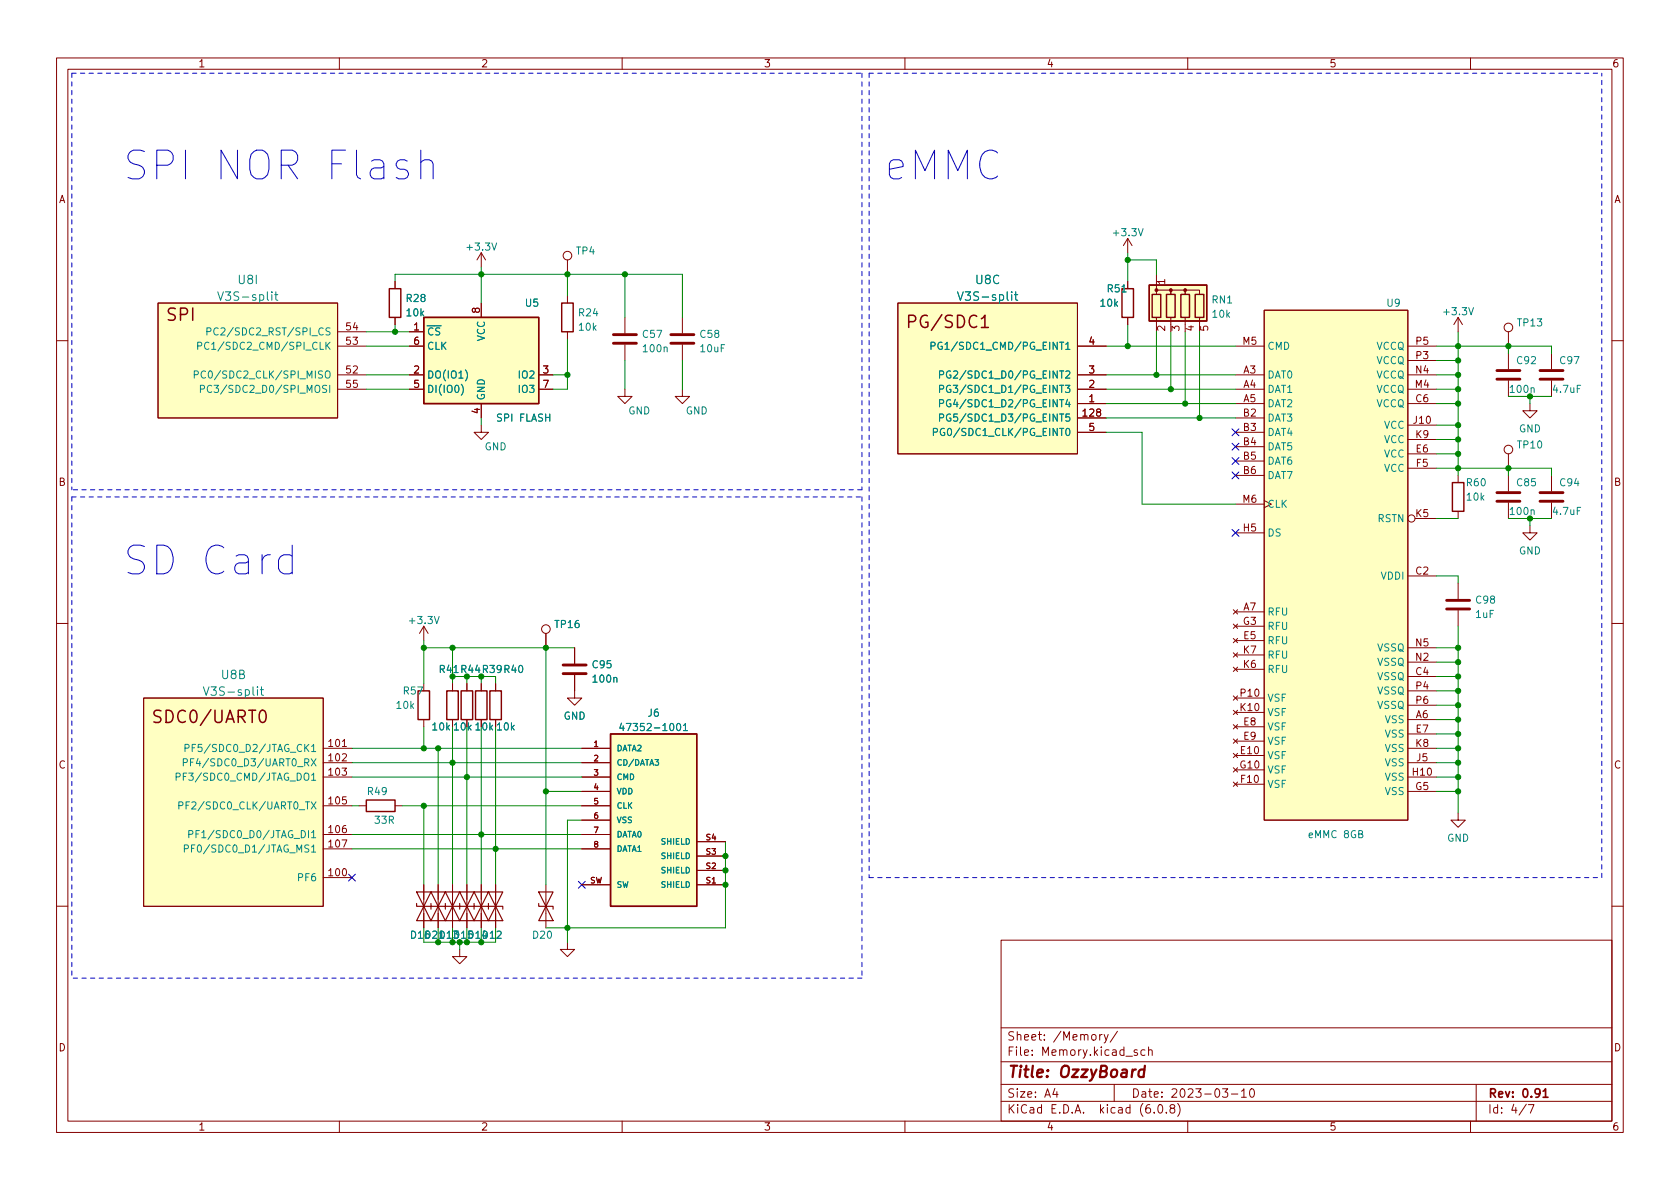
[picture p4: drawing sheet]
<svg xmlns="http://www.w3.org/2000/svg" width="297mm" height="210mm" viewBox="0 0 297 210" stroke-linecap="round" stroke-linejoin="round" font-family="sans-serif">
<g fill="none" stroke="#840000" stroke-width=".18">
<path d="M10 10.2h277v190.1h-277zM12 12.2h273v186.1h-273zM60 10.2v2M110 10.2v2M160 10.2v2M210 10.2v2M260 10.2v2M27.9 53.6h31.8v20.3h-31.8zM59.7 58.7h5.1M69.8 49.8v1.2M69.8 56.1v1.3M72.4 58.7h2.5"/>
<path d="M85.1 44.7v2.5M85.1 53.6v2.5M85.1 44.7l-.8 1.3M85.1 44.7l.8 1.3M100.3 46v2.5M100.3 52.3v1.3M100.3 58.7v1.2M110.5 56.1v2.8M120.6 56.1v2.8M158.7 53.6h31.8v26.7h-31.8zM199.4 42.2l-.8 1.2M199.4 42.2v2.5"/>
<path d="M199.4 49.8v1.2M199.4 56.1v1.3M199.4 42.2l.8 1.2M204.5 52.1v-.8h2.5v.8v-.8h2.5v.8v-.8h2.6v.8M204.5 48.5v2.5M204.5 56.1v1.3M207 56.1v1.3M209.5 56.1v1.3M212.1 56.1v1.3M223.5 54.9h25.4v90.1h-25.4zM257.8 56.1l-.8 1.3M257.8 56.1v2.6"/>
<path d="M257.8 56.1l.8 1.3M266.7 58.7v2.5M10 60.2h2M59.7 66.3h5.1M59.7 61.2h5.1M59.7 68.8h5.1M72.4 66.3h2.5M72.4 61.2h2.5M72.4 68.8h2.5M85.1 75.2v1.2h1.3l-1.3 1.3-1.3-1.3h1.3M85.1 71.4v2.5M95.2 66.3h2.6"/>
<path d="M95.2 68.8h2.6M110.5 68.8v1.3h1.3l-1.3 1.3-1.3-1.3h1.3M110.5 61v2.7M120.6 68.8v1.3h1.3l-1.3 1.3-1.2-1.3h1.2M120.6 61v2.7M190.5 66.3h5.1M190.5 61.2h5.1M190.5 68.8h5.1M190.5 71.4h5.1M190.5 73.9h5.1M190.5 76.4h5.1M218.4 66.3h5.1"/>
<path d="M218.4 61.2h5.1M218.4 68.8h5.1M218.4 71.4h5.1M218.4 73.9h5.1M218.4 76.4h5.1M218.4 79h5.1M248.9 66.3h5.1M248.9 61.2h5.1M248.9 68.8h5.1M248.9 71.4h5.1M248.9 75.2h5.1M248.9 77.7h5.1"/>
<path d="M248.9 63.7h5.1M266.7 62.5v2.8M266.7 67.3v2.8M270.5 71.4v1.2h1.3l-1.3 1.3-1.3-1.3h1.3M274.3 62.5v2.8M274.3 67.3v2.8M285 60.2h2M218.4 81.5h5.1M218.4 84.1h5.1M218.4 94.2h5.1M218.4 89.1h5.1M248.9 80.3h5.1"/>
<path d="M248.9 82.8h5.1M250.2 91.7h3.8M257.8 84.1v1.2M257.8 90.4v1.3M266.7 80.3v2.5M266.7 84.1v2.8M266.7 88.9v2.8M270.5 93v1.2h1.3l-1.3 1.3-1.3-1.3h1.3M274.3 84.1v2.8M274.3 88.9v2.8M10 110.2h2M74.9 110.7v2.6"/>
<path d="M74.9 110.7l-.7 1.3M74.9 110.7l.8 1.3M96.5 112v2.5M101.6 119.4v4h1.3l-1.3 1.3-1.3-1.3h1.3M101.6 114.5v2.8M218.1 107.8l.7 .8M218.1 112.9l.7 .8M218.1 110.4l.7 .7M218.1 118l.7 .7M218.1 115.4l.7 .8M218.4 108.2h5.1M218.4 113.3h5.1"/>
<path d="M218.4 110.7h5.1M218.4 118.4h5.1M218.4 115.8h5.1M218.8 107.8l-.7 .8M218.8 112.9l-.7 .8M218.8 110.4l-.7 .7M218.8 118l-.7 .7M218.8 115.4l-.7 .8M248.9 101.8h5.1M248.9 119.6h5.1M248.9 117.1h5.1M248.9 114.5h5.1"/>
<path d="M257.8 103.1v2.8M257.8 107.9v2.8M285 110.2h2M25.4 123.4h31.7v36.9h-31.7zM57.1 132.3h5.1M57.1 134.9h5.1M57.1 137.4h5.1M74.9 120.9v1.3M74.9 127.2v1.3M80 120.9v1.3M80 127.2v1.3M82.5 120.9v1.3"/>
<path d="M82.5 127.2v1.3M85.1 120.9v1.3M85.1 127.2v1.3M87.6 120.9v1.3M87.6 127.2v1.3M102.9 132.3h5M102.9 134.9h5M102.9 137.4h5M102.9 139.9h5M218.1 133.2l.7 .8M218.1 128.1l.7 .8M218.1 130.7l.7 .7"/>
<path d="M218.1 138.3l.7 .8M218.1 135.8l.7 .7M218.1 125.6l.7 .8M218.1 123.1l.7 .7M218.4 133.6h5.1M218.4 128.5h5.1M218.4 131.1h5.1M218.4 138.7h5.1M218.4 136.1h5.1M218.4 126h5.1M218.4 123.4h5.1M218.8 133.2l-.7 .8"/>
<path d="M218.8 128.1l-.7 .8M218.8 130.7l-.7 .7M218.8 138.3l-.7 .8M218.8 135.8l-.7 .7M218.8 125.6l-.7 .8M218.8 123.1l-.7 .7M248.9 132.3h5.1M248.9 134.9h5.1M248.9 137.4h5.1M248.9 139.9h5.1M248.9 127.2h5.1M248.9 129.8h5.1"/>
<path d="M248.9 122.2h5.1M248.9 124.7h5.1M57.1 142.5h5.1M57.1 147.6h5.1M57.1 150.1h5.1M57.1 155.2h5.1M63.5 142.5h1.3M69.8 142.5h1.3M74.9 156.5v7.6M77.5 156.5v7.6M80 156.5v7.6M82.5 156.5v7.6"/>
<path d="M85.1 156.5v7.6M87.6 156.5v7.6M96.5 156.5v7.6M102.9 142.5h5M102.9 145h5M102.9 147.6h5M102.9 150.1h5M102.9 156.5h5M123.2 156.5h5.1M123.2 153.9h5.1M123.2 151.4h5.1M123.2 148.8h5.1"/>
<path d="M257.8 143.8v1.2h1.3l-1.3 1.3-1.3-1.3h1.3M10 160.2h2M81.3 167.9v1.3h1.2l-1.2 1.2-1.3-1.2h1.3M100.3 166.6v1.3h1.3l-1.3 1.3-1.2-1.3h1.2M177 166.3h108v32h-108zM285 160.2h2M60 198.3v2M110 198.3v2M160 198.3v2M177 194.8h108M177 191.8h108M177 187.8h108"/>
<path d="M177 181.8h108M186.5 192.5l-.4 1h1M186.9 193v1M194.4 182.9v1M194.9 182.9l-.3 .1-.2 .2M195.2 182.9l.4 1M195.9 182.9l-.5 1.4-.2 .1M197 191.8v3M197.6 182.4l-1.3 1.9M201.1 185.7l-.4-.1-.2 .2 .1 .3 .5 .1v.4h-.6M202.4 185.7l-.4-.1-.3 .3v.4l.2 .3h.5M203.1 185.8l.2-.2 .3 .1 .1 .9"/>
<path d="M203.1 185.1v1.5M204.1 196.7v.1M204.9 195.4l.2-.1a.81 .81 0 0 1 .6 .7 .81 .81 0 0 1-.3 .8h-.2a.81 .81 0 0 1-.6-.6 .81 .81 0 0 1 .3-.8zM206.2 196.7v.1M207.1 196l-.2-.3v-.2l.2-.2 .5 .1 .1 .2-.1 .2-.6 .2-.1 .3v.4l.2 .1h.5l.1-.3-.1-.4-.2-.1M208.2 195.1a1.72 1.72 0 0 1 0 2.3M210 198.3v2M216.1 192.5h1l-.5 .6 .4 .1v.7l-.2 .1h-.4l-.3-.1M217.7 193.5h1.2M219.5 193l.4-.5v1.5M219.5 194h.9M221.1 192.7l.2-.2a.81 .81 0 0 1 .6 .7 .81 .81 0 0 1-.3 .8h-.2a.81 .81 0 0 1-.3-1.3z"/>
<path d="M260 198.3v2M261 191.8v6.5M269.9 195.3l-1.3 1.9M270.2 195.3h1l-.6 1.5"/>
<circle cx="100.3" cy="45.2" r=".76"/>
<circle cx="266.7" cy="57.9" r=".76"/>
<circle cx="266.7" cy="79.5" r=".76"/>
<circle cx="249.6" cy="91.7" r=".63"/>
<circle cx="96.5" cy="111.2" r=".76"/>
</g>
<path d="M272.8 193l.5-.5v1.5M272.8 194h.9" fill="none" stroke="#840000" stroke-width=".3"/>
<path d="M202.3 189.2a.66 .66 0 0 0-1 .3v.6l.1 .3 .2 .1 .6-.1M202.4 188.5l-.2 2" fill="none" stroke="#840000" stroke-width=".4"/>
<g fill="none" stroke="#840000" stroke-width=".2">
<path d="M73.7 157.7h2.5l-1.3 2.6zM73.7 159.8v.5h2.5v.5M76.2 157.7h2.5l-1.2 2.6zM76.2 159.8v.5h2.5v.5M78.7 157.7h2.6l-1.3 2.6zM78.7 159.8v.5h2.6v.5M81.3 157.7h2.5l-1.3 2.6zM81.3 159.8v.5h2.5v.5M83.8 157.7h2.6l-1.3 2.6zM83.8 159.8v.5h2.6v.5M86.4 157.7h2.5l-1.3 2.6zM86.4 159.8v.5h2.5v.5"/>
<path d="M95.2 157.7h2.6l-1.3 2.6zM95.2 159.8v.5h2.6v.5M74.9 160.3l1.3 2.5h-2.5zM77.5 160.3l1.2 2.5h-2.5zM80 160.3l1.3 2.5h-2.6zM82.5 160.3l1.3 2.5h-2.5zM85.1 160.3l1.3 2.5h-2.6zM87.6 160.3l1.3 2.5h-2.5zM96.5 160.3l1.3 2.5h-2.6z"/>
</g>
<g fill="none" stroke="#840000" stroke-width=".51">
<path d="M108.5 59.2h4M118.6 59.2h4.1M108.5 60.7h4M118.6 60.7h4.1M264.7 67.1h4M264.7 65.5h4M272.3 67.1h4.1M272.3 65.5h4.1M264.7 88.6h4M264.7 87.1h4M272.3 88.6h4.1M272.3 87.1h4.1"/>
<path d="M99.6 119.1h4M99.6 117.6h4M255.8 107.7h4M255.8 106.2h4"/>
</g>
<g fill="none" stroke="#840000" stroke-width=".25">
<path d="M68.8 51h2.1v5.1h-2.1zM74.9 56.1h20.3v15.3h-20.3zM99.3 53.6h2v5.1h-2zM198.4 51h2v5.1h-2zM203.2 50.4h10.2v6.4h-10.2zM203.7 52.1h1.5v4h-1.5zM206.2 52.1h1.6v4h-1.6zM208.8 52.1h1.5v4h-1.5zM211.3 52.1h1.6v4h-1.6zM256.8 85.3h2v5.1h-2zM73.9 122.2h2v5h-2zM79 122.2h2v5h-2z"/>
<path d="M81.5 122.2h2.1v5h-2.1zM84.1 122.2h2v5h-2zM86.6 122.2h2v5h-2zM107.9 129.8h15.3v30.5h-15.3zM64.8 141.5h5v2h-5z"/>
</g>
<g fill="#ffffc2" stroke="#ffffc2" stroke-width=".18">
<path d="M107.9 129.8h15.3v30.5h-15.3z"/>
<path d="M25.4 123.4h31.7v36.9h-31.7z"/>
<path d="M27.9 53.6h31.8v20.3h-31.8z"/>
<path d="M74.9 56.1h20.3v15.3h-20.3z"/>
<path d="M203.2 50.4h10.2v6.4h-10.2z"/>
<path d="M158.7 53.6h31.8v26.7h-31.8z"/>
<path d="M223.5 54.9h25.4v90.1h-25.4z"/>
</g>
<g fill="none" stroke="#008484" stroke-width=".18">
<path d="M36.6 58.6h.6l.1-.2-.1-.3-.6-.1v1.2M38.5 51.6l.5 1.5 .5-1.5M38.6 58.1a.6 .6 0 0 0-.9 .4 .6 .6 0 0 0 .6 .7l.3-.1M48.6 52.1h.5M48.8 51.6v1.3l.3 .2M169.3 51.6l.5 1.5 .5-1.5M179.4 52.1h.5M179.6 51.6v1.3l.3 .2M34.3 66.3l.7-.1 .1-.2-.1-.3-.7-.1v1.3M35 61.2l.6-.1 .1-.2-.1-.3-.6-.1v1.3M35.4 68.8l.6-.1 .2-.1-.1-.3-.7-.2v1.3M36.3 65.7a.6 .6 0 0 0-.8 .4 .6 .6 0 0 0 .6 .8l.2-.2"/>
<path d="M36.9 60.6a.6 .6 0 0 0-.8 .5 .6 .6 0 0 0 .6 .7l.2-.1M37.4 68.3a.6 .6 0 0 0-.8 .4 .6 .6 0 0 0 .6 .7l.2-.1M81.6 68a1.46 1.46 0 0 1 0 1.9M82.3 65.4a1.46 1.46 0 0 1 0 1.9M164.6 61.2l.6-.1 .1-.2v-.3l-.7-.1v1.3M165 76.4h.6l.2-.2-.1-.3-.7-.1v1.2M166.1 71.3h.6l.2-.2-.1-.3-.7-.1v1.2M166.1 73.9l.6-.1 .2-.2-.1-.3-.7-.1v1.3M166.1 68.8l.6-.1 .2-.1-.1-.3-.7-.2v1.3M166.1 66.3l.6-.1 .2-.2-.1-.3-.7-.1v1.3M166.5 60.6a.59 .59 0 0 0-.7 .5 .59 .59 0 0 0 .7 .6l.1-.5h-.2M167 75.8a.59 .59 0 0 0-.8 .6 .59 .59 0 0 0 .8 .6v-.5h-.2"/>
<path d="M168.1 70.7a.59 .59 0 0 0-.8 .6 .59 .59 0 0 0 .8 .6v-.5h-.2M168.1 73.3a.59 .59 0 0 0-.8 .5 .59 .59 0 0 0 .8 .6v-.5h-.2M168.1 68.2a.59 .59 0 0 0-.8 .6 .59 .59 0 0 0 .8 .5v-.4h-.2M168.1 65.7a.59 .59 0 0 0-.8 .5 .59 .59 0 0 0 .8 .6v-.5h-.2M31.1 137.4l.6-.1 .2-.2-.1-.3-.7-.1v1.3M32.4 134.8h.6l.1-.2v-.3l-.7-.1v1.2M32.7 132.3l.6-.1 .1-.1v-.3l-.7-.2v1.3M33.7 134.8h.4M34 132.2h.4M34.3 134.2h-.6v1.2M34.6 131.6h-.6v1.3M36 121.5l.5 1.5 .5-1.5"/>
<path d="M46 122h.6M46.2 121.5v1.2l.4 .3M109.9 127.9l-.3 .9h.8M110.2 128.4v.8M115.8 134.3h.6l-.3 .4 .3 .1v.4l-.1 .1-.5-.1M120.8 128.3l.4-.4v1.3M120.8 129.2h.8M31.6 142.5l.6-.1 .2-.2-.1-.3-.7-.1v1.3M32.6 150.1l.6-.1 .1-.2v-.3l-.7-.1v1.3M32.9 142.4h.4M33.4 147.5h.6l.1-.2-.1-.3-.6-.1v1.2M33.5 141.8h-.6v1.3"/>
<path d="M33.9 150h.4M34.5 149.4h-.6v1.3M34.6 147.5h.5M35.3 146.9h-.7v1.2"/>
</g>
<g fill="#840000" stroke="#840000" stroke-width=".18">
<circle cx="204.5" cy="51.3" r=".25"/>
<circle cx="207" cy="51.3" r=".25"/>
<circle cx="209.5" cy="51.3" r=".25"/>
</g>
<path d="M173.5 57.9h1.3" fill="none" stroke="#840000" stroke-width=".27"/>
<path d="M72 28.5l-.5-.3h-.7l-.5 .3-.3 .5 .3 .7 .5 .2h.7l.5 .3 .2 .5-.2 .7-.5 .2h-1l-.5-.2M74.4 28.7a1.26 1.26 0 0 1 2.2 .3v2.6M74.4 26.5v5.1M51.7 98.3l-.5-.2h-1l-.7 .5-.3 .5v1.4l.5 .7 .5 .3h1l.5-.3M51.7 96.4v5.1" fill="none" stroke="#0000c2" stroke-width=".18"/>
<path d="M12.7 12.9h139.7M12.7 12.9v73.7M152.4 12.9v73.7M153.7 12.9v142.3M153.7 12.9h129.5M12.7 87.9v85.1M12.7 87.9h139.7M152.4 87.9v85.1M152.4 86.6h-139.7M153.7 155.2h129.5M283.2 155.2v-142.3M152.4 173h-139.7" fill="none" stroke="#0000c2" stroke-width=".18" stroke-dasharray=".8 .8"/>
<g fill="none" stroke="#008400" stroke-width=".18">
<path d="M64.8 58.7h7.6M69.8 49.8v-1.3h50.8v7.6M69.8 57.4v1.3M85.1 47.2v6.4M100.3 48.5v3.8M100.3 59.9v8.9h-2.5M110.5 48.5v7.6M199.4 46h5.1v2.5M199.4 44.7v5.1M199.4 57.4v3.8M204.5 58.7v7.6M207 58.7v10.1"/>
<path d="M209.5 58.7v12.7M212.1 58.7v15.2M257.8 58.7v25.4M64.8 66.3h7.6M64.8 68.8h7.6M64.8 61.2h7.6M85.1 73.9v1.3M97.8 66.3h2.5M110.5 63.7v5.1M120.6 63.7v5.1M195.6 66.3h22.8M195.6 76.4h6.3v12.7h16.5"/>
<path d="M195.6 71.4h22.8M195.6 68.8h22.8M195.6 73.9h22.8M195.6 61.2h22.8M254 66.3h3.8M254 71.4h3.8M254 75.2h3.8M254 61.2h20.3v1.3M254 68.8h3.8M254 77.7h3.8M254 63.7h3.8M266.7 61.2v1.3"/>
<path d="M266.7 70.1h7.6M270.5 70.1v1.3M254 82.8h20.3v1.3M254 91.7h3.8M254 80.3h3.8M266.7 82.8v1.3M266.7 91.7h7.6M270.5 91.7v1.3M74.9 113.3v7.6M74.9 114.5h26.7M80 114.5v6.4M82.5 119.6v1.3"/>
<path d="M85.1 119.6v1.3M87.6 119.6v1.3M96.5 114.5v42M254 114.5h3.8M254 101.8h3.8v1.3M254 117.1h3.8M254 119.6h3.8M257.8 110.7v33.1M62.2 137.4h40.7M62.2 132.3h40.7M62.2 134.9h40.7M74.9 128.5v3.8"/>
<path d="M77.5 132.3v24.2M80 128.5v28M82.5 128.5v28M85.1 128.5v28M87.6 128.5v28M96.5 139.9h6.4M254 139.9h3.8M254 137.4h3.8M254 132.3h3.8M254 134.9h3.8M254 129.8h3.8M254 127.2h3.8"/>
<path d="M254 122.2h3.8M254 124.7h3.8M62.2 142.5h1.3M62.2 150.1h40.7M62.2 147.6h40.7M71.1 142.5h31.8M74.9 142.5v14M102.9 145h-2.6v21.6M128.3 148.8v15.3h-31.8M74.9 164.1v2.5M77.5 164.1v2.5M80 164.1v2.5"/>
<path d="M81.3 166.6v1.3M82.5 164.1v2.5M85.1 164.1v2.5M87.6 164.1v2.5"/>
</g>
<g fill="none" stroke="#000084" stroke-width=".18">
<path d="M217.8 78.4l1.2 1.2M217.8 75.8l1.2 1.3M219 78.4l-1.2 1.2M219 75.8l-1.2 1.3M217.8 80.9l1.2 1.2M217.8 83.5l1.2 1.2M217.8 93.6l1.2 1.2M219 80.9l-1.2 1.2M219 83.5l-1.2 1.2M219 93.6l-1.2 1.2M61.6 154.6l1.2 1.2M62.8 154.6l-1.2 1.2"/>
<path d="M102.3 155.8l1.2 1.3M103.5 155.8l-1.2 1.3"/>
</g>
<g fill="#008400" stroke="#008400" stroke-width=".18">
<circle cx="77.5" cy="132.3" r=".46"/>
<circle cx="80" cy="134.9" r=".46"/>
<circle cx="82.5" cy="119.6" r=".46"/>
<circle cx="74.9" cy="142.5" r=".46"/>
<circle cx="74.9" cy="132.3" r=".46"/>
<circle cx="80" cy="166.6" r=".46"/>
<circle cx="85.1" cy="166.6" r=".46"/>
<circle cx="82.5" cy="166.6" r=".46"/>
<circle cx="81.3" cy="166.6" r=".46"/>
<circle cx="77.5" cy="166.6" r=".46"/>
<circle cx="80" cy="114.5" r=".46"/>
<circle cx="80" cy="119.6" r=".46"/>
<circle cx="85.1" cy="119.6" r=".46"/>
<circle cx="69.8" cy="58.7" r=".46"/>
<circle cx="74.9" cy="114.5" r=".46"/>
<circle cx="96.5" cy="114.5" r=".46"/>
<circle cx="199.4" cy="61.2" r=".46"/>
<circle cx="110.5" cy="48.5" r=".46"/>
<circle cx="82.5" cy="137.4" r=".46"/>
<circle cx="96.5" cy="139.9" r=".46"/>
<circle cx="85.1" cy="48.5" r=".46"/>
<circle cx="100.3" cy="48.5" r=".46"/>
<circle cx="100.3" cy="66.3" r=".46"/>
<circle cx="85.1" cy="147.6" r=".46"/>
<circle cx="87.6" cy="150.1" r=".46"/>
<circle cx="128.3" cy="153.9" r=".46"/>
<circle cx="128.3" cy="156.5" r=".46"/>
<circle cx="100.3" cy="164.1" r=".46"/>
<circle cx="128.3" cy="151.4" r=".46"/>
<circle cx="266.7" cy="82.8" r=".46"/>
<circle cx="257.8" cy="82.8" r=".46"/>
<circle cx="257.8" cy="80.3" r=".46"/>
<circle cx="257.8" cy="71.4" r=".46"/>
<circle cx="270.5" cy="70.1" r=".46"/>
<circle cx="270.5" cy="91.7" r=".46"/>
<circle cx="257.8" cy="77.7" r=".46"/>
<circle cx="257.8" cy="75.2" r=".46"/>
<circle cx="257.8" cy="139.9" r=".46"/>
<circle cx="257.8" cy="68.8" r=".46"/>
<circle cx="207" cy="68.8" r=".46"/>
<circle cx="204.5" cy="66.3" r=".46"/>
<circle cx="199.4" cy="46" r=".46"/>
<circle cx="257.8" cy="61.2" r=".46"/>
<circle cx="209.5" cy="71.4" r=".46"/>
<circle cx="212.1" cy="73.9" r=".46"/>
<circle cx="266.7" cy="61.2" r=".46"/>
<circle cx="257.8" cy="63.7" r=".46"/>
<circle cx="257.8" cy="66.3" r=".46"/>
<circle cx="257.8" cy="127.2" r=".46"/>
<circle cx="257.8" cy="132.3" r=".46"/>
<circle cx="257.8" cy="129.8" r=".46"/>
<circle cx="257.8" cy="137.4" r=".46"/>
<circle cx="257.8" cy="134.9" r=".46"/>
<circle cx="257.8" cy="117.1" r=".46"/>
<circle cx="257.8" cy="114.5" r=".46"/>
<circle cx="257.8" cy="122.2" r=".46"/>
<circle cx="257.8" cy="119.6" r=".46"/>
<circle cx="257.8" cy="124.7" r=".46"/>
</g>
<g font-size="7.1" fill="#0000c2">
<text x="21.6" y="31.9">SPI NOR Flash</text>
<text x="156.2" y="31.9">eMMC</text>
<text x="21.6" y="101.7">SD Card</text>
</g>
<g font-size="3" fill="#840000">
<text x="29.5" y="56.7">SPI</text>
<text x="161.1" y="58">PG/SDC1</text>
<text x="27.7" y="127.9">SDC0/UART0</text>
</g>
<text font-size="2.8" fill="#840000" x="178" y="190.6">Title: OzzyBoard</text>
<g font-size="2.1" fill="#008484">
<text x="39.3" y="53.2">V3S-split</text>
<text x="42.2" y="50.2">U8I</text>
<text x="170.2" y="53.2">V3S-split</text>
<text x="172.5" y="50.2">U8C</text>
<text x="36.8" y="123">V3S-split</text>
<text x="39.2" y="120.1">U8B</text>
</g>
<g font-size="2.1" fill="#840000">
<text x="178" y="184">Sheet: /Memory/</text>
<text x="178" y="186.7">File: Memory.kicad_sch</text>
<text x="178" y="196.9">KiCad E.D.A. kicad (6.0.8)</text>
<text x="178" y="194.1">Size: A4</text>
<text x="200" y="194.1">Date: 2023-03-10</text>
<text x="263" y="194.1">Rev: 0.91</text>
<text x="263" y="196.9">Id: 4/7</text>
</g>
<g font-size="1.8" fill="#840000">
<text x="35" y="11.9">1</text>
<text x="85" y="11.9">2</text>
<text x="135" y="11.9">3</text>
<text x="185" y="11.9">4</text>
<text x="235" y="11.9">5</text>
<text x="285" y="11.9">6</text>
<text x="10.3" y="35.9">A</text>
<text x="285.3" y="35.9">A</text>
<text x="206" y="50.3" transform="rotate(-90 206 50.3)">1</text>
<text x="61.2" y="58.4">54</text>
<text x="73.2" y="58.4">1</text>
<text x="84.8" y="55.4" transform="rotate(-90 84.8 55.4)">8</text>
<text x="206" y="58.5" transform="rotate(-90 206 58.5)">2</text>
<text x="208.5" y="58.5" transform="rotate(-90 208.5 58.5)">3</text>
<text x="211.1" y="58.5" transform="rotate(-90 211.1 58.5)">4</text>
<text x="213.6" y="58.5" transform="rotate(-90 213.6 58.5)">5</text>
<text x="61.2" y="61">53</text>
<text x="73.2" y="61">6</text>
<text x="192.5" y="61">4</text>
<text x="219.8" y="61">M5</text>
<text x="250.4" y="63.5">P3</text>
<text x="250.4" y="61">P5</text>
<text x="61.2" y="66">52</text>
<text x="61.2" y="68.6">55</text>
<text x="73.2" y="66">2</text>
<text x="73.2" y="68.6">5</text>
<text x="96" y="66">3</text>
<text x="96" y="68.6">7</text>
<text x="192.5" y="71.1">1</text>
<text x="192.5" y="68.6">2</text>
<text x="192.5" y="66">3</text>
<text x="219.8" y="66">A3</text>
<text x="219.8" y="68.6">A4</text>
<text x="219.8" y="71.1">A5</text>
<text x="250.2" y="68.6">M4</text>
<text x="250.3" y="71.1">C6</text>
<text x="250.3" y="66">N4</text>
<text x="84.8" y="73.1" transform="rotate(-90 84.8 73.1)">4</text>
<text x="191.6" y="73.7">128</text>
<text x="192.5" y="76.2">5</text>
<text x="219.8" y="73.7">B2</text>
<text x="219.8" y="76.2">B3</text>
<text x="250" y="74.9">J10</text>
<text x="250.3" y="77.5">K9</text>
<text x="219.8" y="78.7">B4</text>
<text x="219.8" y="81.3">B5</text>
<text x="219.8" y="83.8">B6</text>
<text x="250.4" y="80">E6</text>
<text x="250.4" y="82.5">F5</text>
<text x="10.3" y="85.9">B</text>
<text x="219.8" y="88.9">M6</text>
<text x="285.3" y="85.9">B</text>
<text x="219.8" y="94">H5</text>
<text x="250.3" y="91.4">K5</text>
<text x="250.3" y="101.6">C2</text>
<text x="219.8" y="107.9">A7</text>
<text x="219.8" y="110.5">G3</text>
<text x="219.9" y="113">E5</text>
<text x="219.8" y="118.1">K6</text>
<text x="219.8" y="115.6">K7</text>
<text x="250.3" y="119.4">C4</text>
<text x="250.3" y="116.8">N2</text>
<text x="250.3" y="114.3">N5</text>
<text x="219.4" y="125.7">K10</text>
<text x="219.4" y="123.2">P10</text>
<text x="250.4" y="121.9">P4</text>
<text x="250.4" y="124.5">P6</text>
<text x="219.9" y="128.3">E8</text>
<text x="219.9" y="130.8">E9</text>
<text x="250.3" y="127">A6</text>
<text x="250.4" y="129.5">E7</text>
<text x="10.3" y="135.9">C</text>
<text x="58.2" y="132.1">101</text>
<text x="58.2" y="134.6">102</text>
<text x="58.2" y="137.2">103</text>
<text x="219.3" y="135.9">G10</text>
<text x="219.4" y="133.3">E10</text>
<text x="249.8" y="137.2">H10</text>
<text x="250.3" y="132.1">K8</text>
<text x="250.5" y="134.6">J5</text>
<text x="285.3" y="135.9">C</text>
<text x="58.2" y="142.2">105</text>
<text x="219.5" y="138.4">F10</text>
<text x="250.3" y="139.7">G5</text>
<text x="58.2" y="147.3">106</text>
<text x="58.2" y="149.9">107</text>
<text x="58.2" y="154.9">100</text>
<text x="10.3" y="185.9">D</text>
<text x="285.3" y="185.9">D</text>
<text x="35" y="199.9">1</text>
<text x="85" y="199.9">2</text>
<text x="135" y="199.9">3</text>
<text x="185" y="199.9">4</text>
<text x="235" y="199.9">5</text>
<text x="285" y="199.9">6</text>
</g>
<g font-size="1.8" fill="#008484">
<text x="197.1" y="41.8">+3.3V</text>
<text x="82.8" y="44.3">+3.3V</text>
<text x="101.9" y="45">TP4</text>
<text x="71.9" y="53.4">R28</text>
<text x="195.9" y="51.7">R51</text>
<text x="214.3" y="53.6">RN1</text>
<text x="38.7" y="59.3">PC2/SDC2_RST/SPI_CS</text>
<text x="72" y="55.9">10k</text>
<text x="75.4" y="59.3">~{CS}</text>
<text x="92.9" y="54.2">U5</text>
<text x="102.4" y="55.9">R24</text>
<text x="102.4" y="58.5">10k</text>
<text x="113.7" y="59.7">C57</text>
<text x="123.9" y="59.7">C58</text>
<text x="194.6" y="54.2">10k</text>
<text x="214.4" y="56.2">10k</text>
<text x="245.2" y="54.2">U9</text>
<text x="255.5" y="55.7">+3.3V</text>
<text x="268.4" y="57.7">TP13</text>
<text x="37.1" y="61.8">PC1/SDC2_CMD/SPI_CLK</text>
<text x="75.4" y="61.8">CLK</text>
<text x="85.7" y="60.4" transform="rotate(-90 85.7 60.4)">VCC</text>
<text x="113.9" y="62.3">100n</text>
<text x="123.9" y="62.3">10uF</text>
<text x="166.7" y="61.8">PG1/SDC1_CMD/PG_EINT1</text>
<text x="224" y="61.8">CMD</text>
<text x="243.3" y="64.4">VCCQ</text>
<text x="243.3" y="61.8">VCCQ</text>
<text x="268.3" y="64.4">C92</text>
<text x="275.9" y="64.4">C97</text>
<text x="36.6" y="66.9">PC0/SDC2_CLK/SPI_MISO</text>
<text x="37.9" y="69.5">PC3/SDC2_D0/SPI_MOSI</text>
<text x="75.4" y="66.9">DO(IO1)</text>
<text x="75.4" y="69.5">DI(IO0)</text>
<text x="85.7" y="70.9" transform="rotate(-90 85.7 70.9)">GND</text>
<text x="91.9" y="66.9">IO2</text>
<text x="91.9" y="69.5">IO3</text>
<text x="168.4" y="69.5">PG3/SDC1_D1/PG_EINT3</text>
<text x="168.4" y="66.9">PG2/SDC1_D0/PG_EINT2</text>
<text x="224" y="66.9">DAT0</text>
<text x="224" y="69.5">DAT1</text>
<text x="243.3" y="69.5">VCCQ</text>
<text x="243.3" y="66.9">VCCQ</text>
<text x="267.2" y="69.5">100n</text>
<text x="274.7" y="69.5">4.7uF</text>
<text x="88" y="74.5">SPI FLASH</text>
<text x="111.1" y="73.3">GND</text>
<text x="121.2" y="73.3">GND</text>
<text x="167.1" y="77.1">PG0/SDC1_CLK/PG_EINT0</text>
<text x="168.4" y="72">PG4/SDC1_D2/PG_EINT4</text>
<text x="168.4" y="74.5">PG5/SDC1_D3/PG_EINT5</text>
<text x="224" y="72">DAT2</text>
<text x="224" y="74.5">DAT3</text>
<text x="224" y="77.1">DAT4</text>
<text x="243.3" y="72">VCCQ</text>
<text x="244.7" y="75.8">VCC</text>
<text x="268.5" y="76.4">GND</text>
<text x="85.7" y="79.6">GND</text>
<text x="224" y="79.6">DAT5</text>
<text x="224" y="82.2">DAT6</text>
<text x="244.7" y="80.9">VCC</text>
<text x="244.7" y="83.4">VCC</text>
<text x="244.7" y="78.4">VCC</text>
<text x="268.4" y="79.3">TP10</text>
<text x="224" y="84.7">DAT7</text>
<text x="224" y="89.8">CLK</text>
<text x="259.4" y="86">R60</text>
<text x="259.4" y="88.5">10k</text>
<text x="268.3" y="86">C85</text>
<text x="275.9" y="86">C94</text>
<text x="224" y="94.9">DS</text>
<text x="243.6" y="92.3">RSTN</text>
<text x="267.2" y="91.1">100n</text>
<text x="274.7" y="91.1">4.7uF</text>
<text x="268.5" y="98">GND</text>
<text x="244.2" y="102.5">VDDI</text>
<text x="261" y="106.7">C98</text>
<text x="72.6" y="110.3">+3.3V</text>
<text x="98.2" y="111">TP16</text>
<text x="224" y="108.8">RFU</text>
<text x="224" y="113.9">RFU</text>
<text x="224" y="111.4">RFU</text>
<text x="261" y="109.3">1uF</text>
<text x="77.8" y="119">R41 R44 R39 R40</text>
<text x="104.8" y="118.2">C95</text>
<text x="224" y="119">RFU</text>
<text x="224" y="116.5">RFU</text>
<text x="243.5" y="117.7">VSSQ</text>
<text x="243.5" y="115.2">VSSQ</text>
<text x="70.2" y="125.3">10k</text>
<text x="71.4" y="122.8">R57</text>
<text x="105" y="120.7">100n</text>
<text x="224" y="124.1">VSF</text>
<text x="243.5" y="120.3">VSSQ</text>
<text x="243.5" y="122.8">VSSQ</text>
<text x="243.5" y="125.3">VSSQ</text>
<text x="76.5" y="129.2">10k</text>
<text x="80.3" y="129.2">10k 10k</text>
<text x="88" y="129.2">10k</text>
<text x="99.6" y="127.2">GND</text>
<text x="110.8" y="129.3">47352-1001</text>
<text x="114.6" y="126.7">J6</text>
<text x="224" y="129.2">VSF</text>
<text x="224" y="131.7">VSF</text>
<text x="224" y="126.6">VSF</text>
<text x="244.9" y="127.9">VSS</text>
<text x="244.9" y="130.4">VSS</text>
<text x="34.6" y="135.5">PF4/SDC0_D3/UART0_RX</text>
<text x="34.7" y="133">PF5/SDC0_D2/JTAG_CK1</text>
<text x="224" y="134.2">VSF</text>
<text x="224" y="136.8">VSF</text>
<text x="244.9" y="135.5">VSS</text>
<text x="244.9" y="133">VSS</text>
<text x="32.8" y="138">PF3/SDC0_CMD/JTAG_DO1</text>
<text x="33.4" y="143.1">PF2/SDC0_CLK/UART0_TX</text>
<text x="65.1" y="140.6">R49</text>
<text x="224" y="139.3">VSF</text>
<text x="244.9" y="140.6">VSS</text>
<text x="244.9" y="138">VSS</text>
<text x="35.5" y="148.2">PF1/SDC0_D0/JTAG_DI1</text>
<text x="66.3" y="145.7">33R</text>
<text x="231.6" y="148.2">eMMC 8GB</text>
<text x="255.8" y="148.8">GND</text>
<text x="34.6" y="150.7">PF0/SDC0_D1/JTAG_MS1</text>
<text x="52.9" y="155.8">PF6</text>
<text x="72.7" y="166">D16D21D13D15D14D12</text>
<text x="94.3" y="166">D20</text>
</g>
<g font-size="1.4" fill="#840000">
<text x="105" y="132.1">1</text>
<text x="105" y="134.6">2</text>
<text x="105" y="137.2">3</text>
<text x="105" y="139.7">4</text>
<text x="105" y="142.2">5</text>
<text x="105" y="144.8">6</text>
<text x="105" y="147.3">7</text>
<text x="105" y="149.9">8</text>
<text x="124.9" y="148.6">S4</text>
<text x="124.9" y="153.7">S2</text>
<text x="124.9" y="151.1">S3</text>
<text x="104.3" y="156.2">SW</text>
<text x="124.9" y="156.2">S1</text>
</g>
<g font-size="1.4" fill="#008484">
<text x="109" y="132.8">DATA2</text>
<text x="109" y="135.4">CD/DATA3</text>
<text x="109" y="137.9">CMD</text>
<text x="109" y="140.5">VDD</text>
<text x="109" y="143">CLK</text>
<text x="109" y="145.5">VSS</text>
<text x="109" y="148.1">DATA0</text>
<text x="117" y="149.3">SHIELD</text>
<text x="109" y="150.6">DATA1</text>
<text x="117" y="154.4">SHIELD</text>
<text x="117" y="151.9">SHIELD</text>
<text x="109" y="157">SW</text>
<text x="117" y="157">SHIELD</text>
</g>
</svg>
